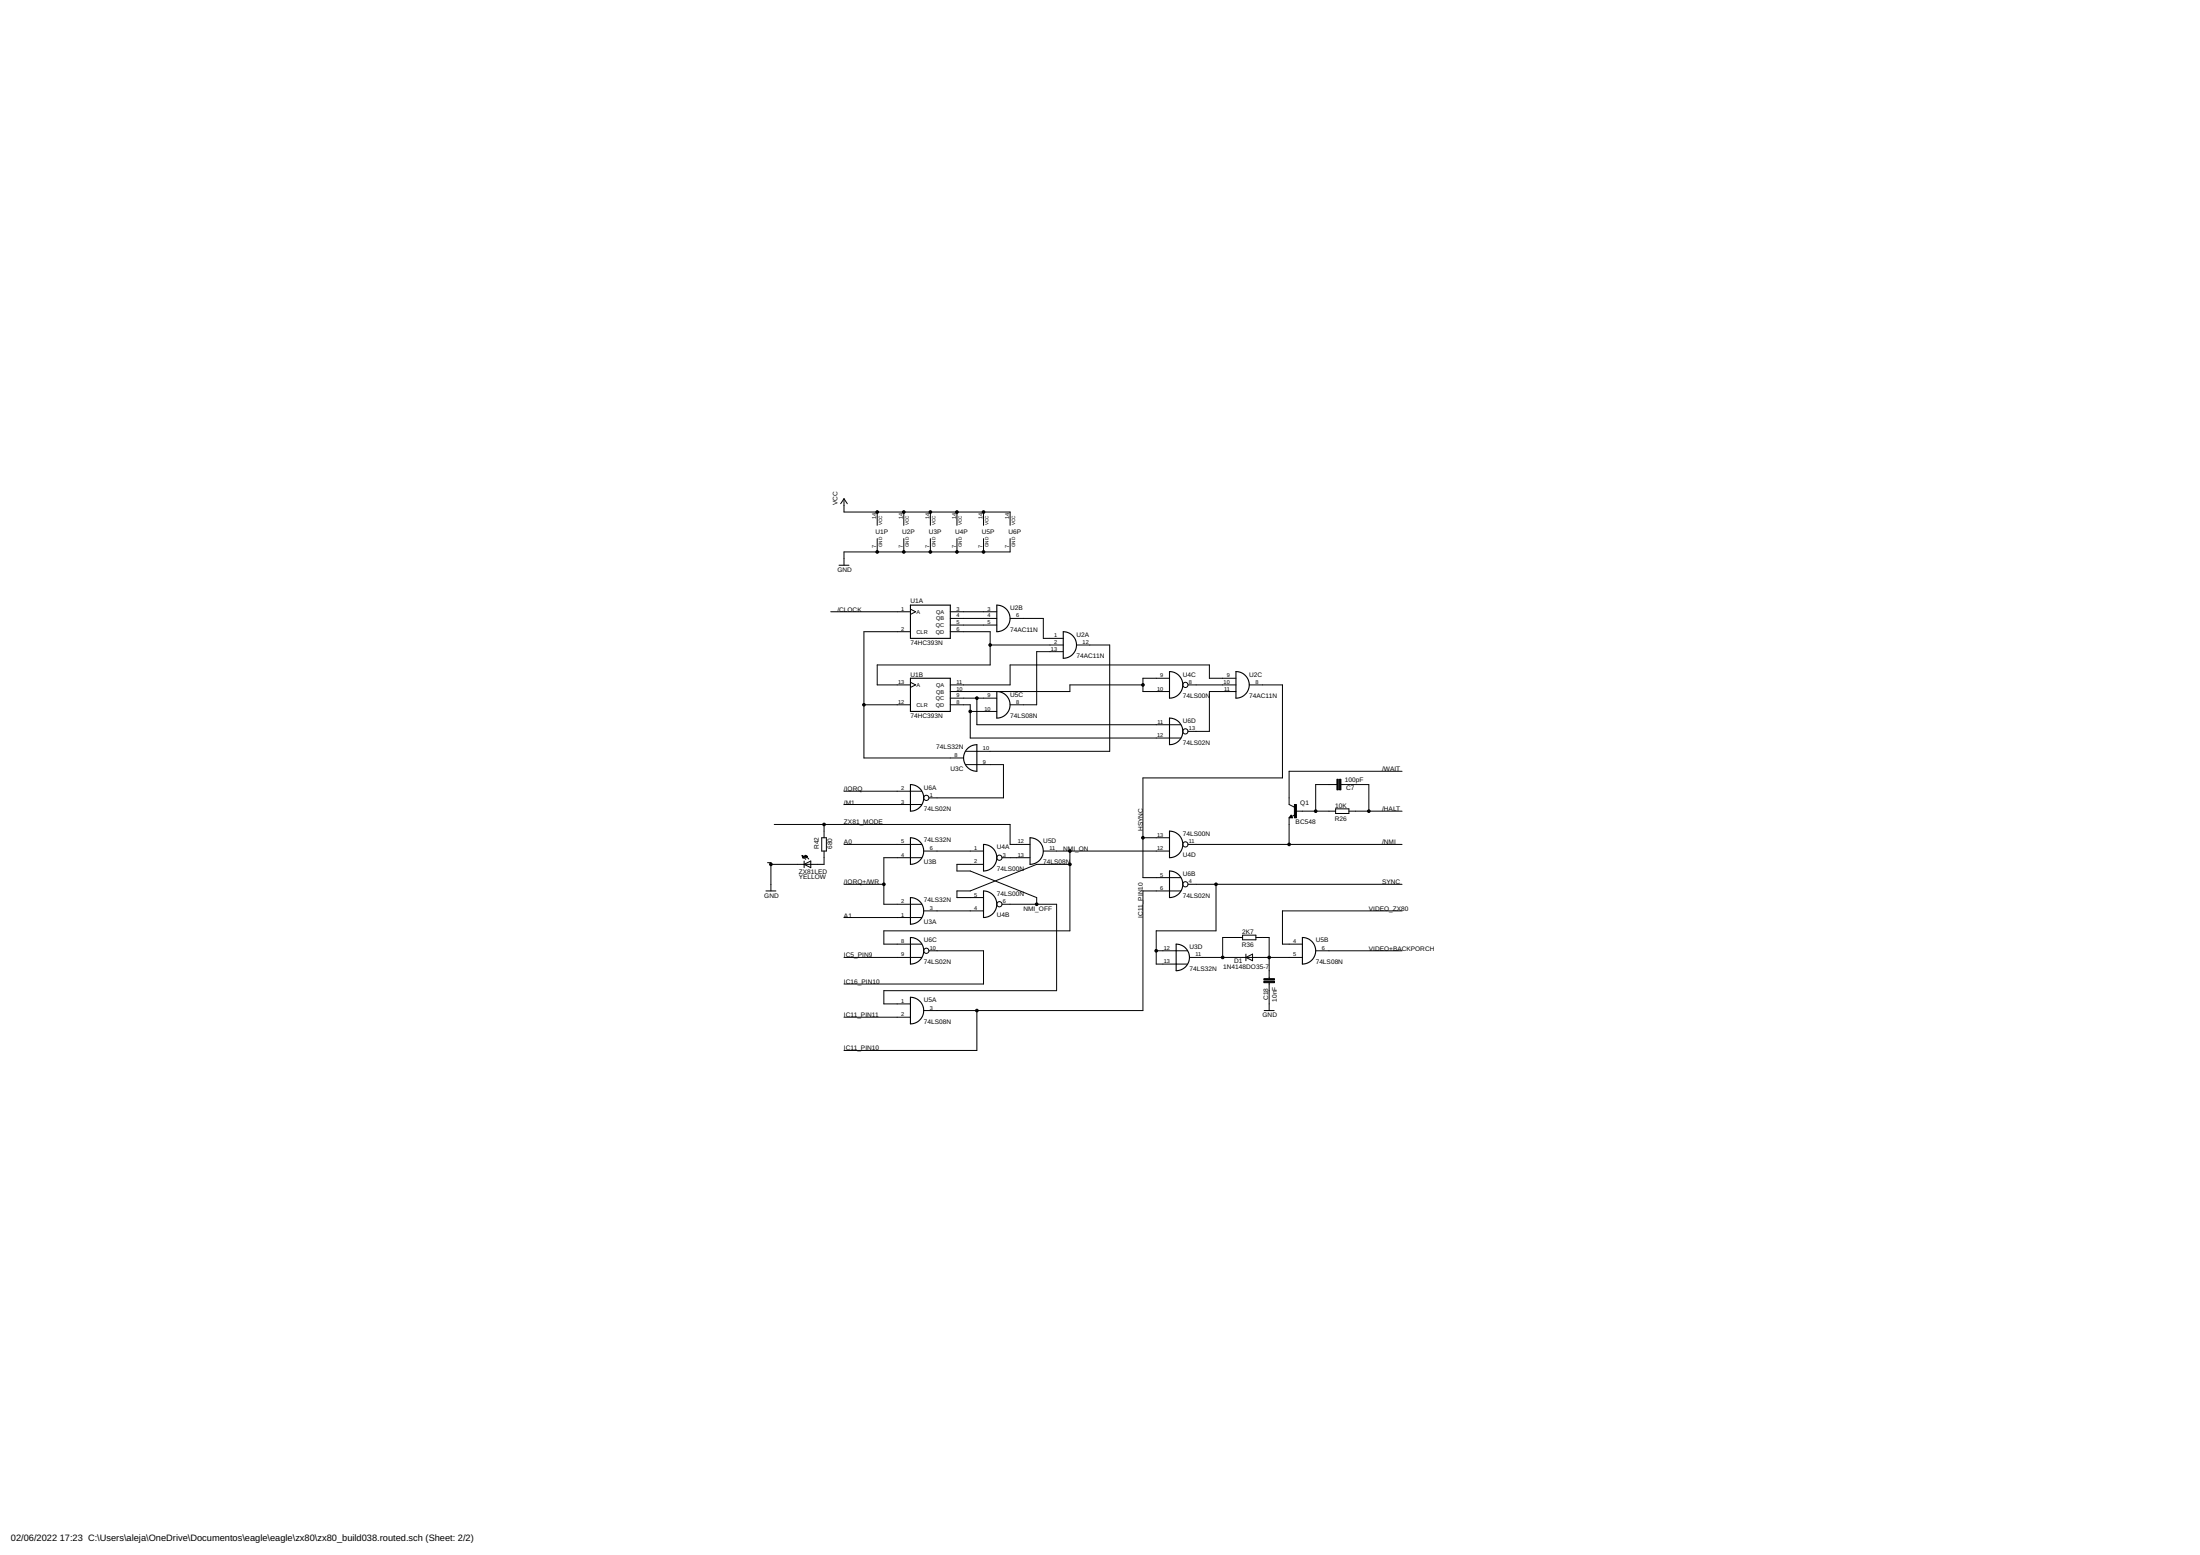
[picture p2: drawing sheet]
<svg xmlns="http://www.w3.org/2000/svg" width="841mm" height="594mm" viewBox="0 0 841 594" stroke-linecap="round" stroke-linejoin="round" font-family="sans-serif">
<g fill="none" stroke="#000" stroke-width=".42">
<path d="M348 231.2h15.3v12.7h-15.3zM381.1 231.2a5.1 5.1 0 0 1 5 5.1 5.1 5.1 0 0 1-5 5zM348 259.1h15.3v12.7h-15.3zM406.5 241.3a5.1 5.1 0 0 1 5 5.1 5.1 5.1 0 0 1-5 5.1zM447.1 256.6a5.1 5.1 0 0 1 5.1 5.1 5.1 5.1 0 0 1-5.1 5zM472.5 256.6a5.1 5.1 0 0 1 5.1 5.1 5.1 5.1 0 0 1-5.1 5zM381.1 264.2a5.1 5.1 0 0 1 5 5.1 5.1 5.1 0 0 1-5 5zM447.1 274.3a5.1 5.1 0 0 1 5.1 5.1 5.1 5.1 0 0 1-5.1 5.1zM348 299.7a5.1 5.1 0 0 1 5.1 5.1 5.1 5.1 0 0 1-5.1 5.1zM370 285.9l1.6-1 1.8-.4v10.2a5.1 5.1 0 0 1-4.7-3.3 5.1 5.1 0 0 1 1.3-5.5zM447.1 317.5a5.1 5.1 0 0 1 5.1 5.1 5.1 5.1 0 0 1-5.1 5.1zM348 320.1a5.1 5.1 0 0 1 5.1 5 5.1 5.1 0 0 1-5.1 5.1z"/>
<path d="M376 322.6a5.1 5.1 0 0 1 5.1 5.1 5.1 5.1 0 0 1-5.1 5.1zM393.8 320.1a5.1 5.1 0 0 1 5 5 5.1 5.1 0 0 1-5 5.1zM447.1 332.8a5.1 5.1 0 0 1 5.1 5 5.1 5.1 0 0 1-5.1 5.1zM348 342.9a5.1 5.1 0 0 1 5.1 5.1 5.1 5.1 0 0 1-5.1 5.1zM348 358.2a5.1 5.1 0 0 1 5.1 5 5.1 5.1 0 0 1-5.1 5.1zM376 340.4a5.1 5.1 0 0 1 5.1 5.1 5.1 5.1 0 0 1-5.1 5zM497.9 358.2a5.1 5.1 0 0 1 5.1 5 5.1 5.1 0 0 1-5.1 5.1zM449.6 360.7a5.1 5.1 0 0 1 5.1 5.1 5.1 5.1 0 0 1-5.1 5.1zM348 381a5.1 5.1 0 0 1 5.1 5.1 5.1 5.1 0 0 1-5.1 5.1z"/>
</g>
<g fill="none" stroke="#000" stroke-width=".38">
<path d="M322.6 190.5v5.1h63.5v5.1M322.6 190.5l1.3 1.9M322.6 190.5l-1.2 1.9M335.3 195.6v5.1M345.5 195.6v5.1M355.7 195.6v5.1M365.8 195.6v5.1M376 195.6v5.1M320.7 215.9h3.8M335.3 205.8v5.1M345.5 205.8v5.1M355.7 205.8v5.1"/>
<path d="M365.8 205.8v5.1M376 205.8v5.1M386.1 205.8v5.1h-63.5v5M317.6 233.7h30.4M348 232.7l2 1-2 1M363.3 233.7h17.8M363.3 236.3h17.8M363.3 238.8h17.8M386.1 236.3h12.7v7.6h7.7M348 241.3h-17.7v48.3h38.1M363.3 241.3h15.2v12.7h-43.2v7.7h12.7M378.5 246.4h28"/>
<path d="M406.5 249h-10.2v20.3h-10.2M411.5 246.4h12.7v40.6h-55.1M447.1 259.1h-10.2v5.1h10.2M472.5 259.1h-10.2v-5.1h-76.2v7.7h-22.8M330.3 269.3h17.7M348 260.7l2 1-2 .9M363.3 269.3h7.6v12.7h80.5M363.3 266.7h17.8M370.9 271.8h10.2M373.4 266.7v10.2h78M436.9 261.7h-27.9v2.5h-45.7M454.2 261.7h18.3"/>
<path d="M472.5 264.2h-10.2v15.2h-8.1M477.6 261.7h12.7v35.5h-53.4v38.1h14.5M369.1 292.1h14.5v12.7h-28.5M511.1 299.7h-8.1v10.2M512.6 299.7h10.7v10.2M536 294.7h-43.2v12.7l2 1M296 315h90.1v7.6h7.7M315 315v5.1M322.6 302.3h29.8M322.6 307.4h29.8M492.8 312.4v10.2M493.6 311.4l.5 1h-1.3z"/>
<path d="M493.6 311.9l-.2 .3h.4l-.2-.5-.5 .6h.7M495 311.3l-1.2 .6M495.3 309.9h15.3M510.6 309h5.1v1.8h-5.1zM515.7 309.9h20.3M293.4 329.6h1.3v10.8M306.6 326.9l1.4 1.4M306.6 326.9l.9 .4M306.6 326.9l.4 .9M306.7 326.9h.1M306.7 327.1h.3M306.8 327.2h.5"/>
<path d="M306.8 327.3h.7M306.9 327.4h.5M306.9 327.6h.4M307 327.7h.2M307 327.8h.1M307.4 330.2l2.5-1.2v2.5zM307.4 329v2.5M307.5 327.3l-.5 .5M307.8 326.8l1.4 1.4M307.8 326.8l.9 .4-.5 .5zM307.8 326.8h.1M307.8 326.9h.3"/>
<path d="M307.9 327.1h.5M308 327.2h.7M308 327.3h.5M308.1 327.4h.3M308.1 327.6h.2M308.2 327.7h.1M314.1 320.1h1.8v5h-1.8zM315 325.1v5.1h-20.3M322.6 322.6h29.8M322.6 337.8h15.3M352.4 327.7h-14.5v17.8h14.5M353.1 325.1h22.9"/>
<path d="M376 330.2h-10.2v2.6h5.1l25.4 10.1v2.6M383 327.7h10.8M398.8 325.1h48.3M409 330.2h-12.7l-25.4 10.2h-5.1v2.5h10.2M409 325.1v30.5h-71.1v5.1h14.5M436.9 320.1h10.2M454.2 322.6h81.8M454.2 337.8h81.8M464.9 337.8v17.8h-22.9v12.7h11.9M292.8 340.4h3.8M322.6 350.5h29.8M353.1 348h22.9"/>
<path d="M383 345.5h20.9v33h-66v5h10.1M451.4 340.4h-14.5v45.7h-83.8M475 357.3h5.1v1.8h-5.1zM475 358.2h-7.6v7.6M480.1 358.2h5.1v15.7M536 348h-45.7v12.7h7.6M322.6 365.8h29.8M355.1 363.2h20.9v12.7h-53.4M442 363.2h11.9M454.7 365.8h43.2M476.3 365.8l2.5-1.3v2.6zM476.3 364.5v2.6"/>
<path d="M485.2 375.4v10.7M503 363.2h33M322.6 388.6h25.4M373.4 386.1v15.2h-50.8M483.3 386.1h3.8"/>
<circle cx="453.2" cy="261.7" r=".99"/>
<circle cx="453.2" cy="279.4" r=".99"/>
<circle cx="354.1" cy="304.8" r=".99"/>
<circle cx="382.1" cy="327.7" r=".99"/>
<circle cx="453.2" cy="322.6" r=".99"/>
<circle cx="453.2" cy="337.8" r=".99"/>
<circle cx="382.1" cy="345.5" r=".99"/>
<circle cx="354.1" cy="363.2" r=".99"/>
</g>
<path d="M511.1 297.7h.5v4.1h-.5zM512.1 297.7h.5v4.1h-.5zM494.8 307.4h.8v5h-.8zM483.2 374.9h4v.5h-4zM483.2 373.9h4v.5h-4z" fill="#000" stroke="#000" stroke-width=".38"/>
<g fill="#000" stroke="#000" stroke-width=".38">
<circle cx="335.3" cy="195.6" r=".51"/>
<circle cx="345.5" cy="195.6" r=".51"/>
<circle cx="355.7" cy="195.6" r=".51"/>
<circle cx="365.8" cy="195.6" r=".51"/>
<circle cx="376" cy="195.6" r=".51"/>
<circle cx="335.3" cy="210.9" r=".51"/>
<circle cx="345.5" cy="210.9" r=".51"/>
<circle cx="355.7" cy="210.9" r=".51"/>
<circle cx="365.8" cy="210.9" r=".51"/>
<circle cx="376" cy="210.9" r=".51"/>
<circle cx="378.5" cy="246.4" r=".51"/>
<circle cx="330.3" cy="269.3" r=".51"/>
<circle cx="370.9" cy="271.8" r=".51"/>
<circle cx="373.4" cy="266.7" r=".51"/>
<circle cx="436.9" cy="261.7" r=".51"/>
<circle cx="315" cy="315" r=".51"/>
<circle cx="503" cy="309.9" r=".51"/>
<circle cx="523.3" cy="309.9" r=".51"/>
<circle cx="294.7" cy="330.2" r=".51"/>
<circle cx="337.9" cy="337.8" r=".51"/>
<circle cx="409" cy="325.1" r=".51"/>
<circle cx="409" cy="330.2" r=".51"/>
<circle cx="436.9" cy="320.1" r=".51"/>
<circle cx="464.9" cy="337.8" r=".51"/>
<circle cx="492.8" cy="322.6" r=".51"/>
<circle cx="396.3" cy="345.5" r=".51"/>
<circle cx="442" cy="363.2" r=".51"/>
<circle cx="467.4" cy="365.8" r=".51"/>
<circle cx="485.2" cy="365.8" r=".51"/>
<circle cx="373.4" cy="386.1" r=".51"/>
</g>
<g font-size="3.5">
<text x="4.2" y="588.9">02/06/2022</text>
<text x="22.9" y="588.9">17:23 C:\Users\aleja\OneDrive\Documentos\eagle\eagle\zx80\zx80_build038.routed.sch (Sheet: 2/2)</text>
</g>
<g font-size="2.5">
<text x="320.1" y="193.1" transform="rotate(-90 320.1 193.1)">VCC</text>
<text x="334.7" y="203.9">U1P</text>
<text x="344.9" y="203.9">U2P</text>
<text x="355" y="203.9">U3P</text>
<text x="365.2" y="203.9">U4P</text>
<text x="375.3" y="203.9">U5P</text>
<text x="385.5" y="203.9">U6P</text>
<text x="320.1" y="218.5">GND</text>
<text x="320.1" y="233.7">/CLOCK</text>
<text x="348" y="230.5">U1A</text>
<text x="386.1" y="233.1">U2B</text>
<text x="386.1" y="241.3">74AC11N</text>
<text x="411.5" y="243.2">U2A</text>
<text x="348" y="246.4">74HC393N</text>
<text x="411.5" y="251.5">74AC11N</text>
<text x="348" y="258.5">U1B</text>
<text x="452.2" y="258.5">U4C</text>
<text x="477.6" y="258.5">U2C</text>
<text x="386.1" y="266.1">U5C</text>
<text x="452.2" y="266.7">74LS00N</text>
<text x="477.6" y="266.7">74AC11N</text>
<text x="348" y="274.4">74HC393N</text>
<text x="386.1" y="274.4">74LS08N</text>
<text x="452.2" y="276.3">U6D</text>
<text x="357.9" y="286.3">74LS32N</text>
<text x="452.2" y="284.5">74LS02N</text>
<text x="363.4" y="294.5">U3C</text>
<text x="514.1" y="298.6">100pF</text>
<text x="528.4" y="294.7">/WAIT</text>
<text x="322.6" y="302.3">/IORQ</text>
<text x="353.1" y="301.6">U6A</text>
<text x="514.6" y="301.9">C7</text>
<text x="322.6" y="307.4">/M1</text>
<text x="353.1" y="309.9">74LS02N</text>
<text x="497.1" y="307.4">Q1</text>
<text x="510.4" y="308.6">10K</text>
<text x="528.4" y="309.9">/HALT</text>
<text x="322.6" y="315">ZX81_MODE</text>
<text x="436.9" y="317.5" transform="rotate(-90 436.9 317.5)">HSYNC</text>
<text x="495.3" y="315">BC548</text>
<text x="510.3" y="313.7">R26</text>
<text x="322.6" y="322.6">A0</text>
<text x="353.1" y="321.8">74LS32N</text>
<text x="398.8" y="322">U5D</text>
<text x="452.2" y="319.3">74LS00N</text>
<text x="528.4" y="322.6">/NMI</text>
<text x="313" y="324.4" transform="rotate(-90 313 324.4)">R42</text>
<text x="318.1" y="324.4" transform="rotate(-90 318.1 324.4)">680</text>
<text x="381.1" y="324.5">U4A</text>
<text x="406.5" y="325.1">NMI_ON</text>
<text x="452.2" y="327.6">U4D</text>
<text x="305.4" y="335.9">YELLOW</text>
<text x="305.4" y="333.8">ZX81LED</text>
<text x="353.1" y="330.1">U3B</text>
<text x="381.1" y="332.8">74LS00N</text>
<text x="398.8" y="330.2">74LS08N</text>
<text x="452.2" y="334.7">U6B</text>
<text x="322.6" y="337.8">/IORQ+/WR</text>
<text x="436.9" y="339.9" transform="rotate(-90 436.9 339.9)">10</text>
<text x="528.4" y="337.8">SYNC</text>
<text x="292.2" y="342.9">GND</text>
<text x="353.1" y="344.7">74LS32N</text>
<text x="381.1" y="342.2">74LS00N</text>
<text x="391.2" y="348">NMI_OFF</text>
<text x="452.2" y="342.9">74LS02N</text>
<text x="523.3" y="348">VIDEO_ZX80</text>
<text x="322.6" y="350.5">A1</text>
<text x="353.1" y="352.9">U3A</text>
<text x="381.1" y="350.4">U4B</text>
<text x="436.9" y="350.5" transform="rotate(-90 436.9 350.5)">IC11_PIN</text>
<text x="474.9" y="356.9">2K7</text>
<text x="322.6" y="365.8">IC5_PIN9</text>
<text x="353.1" y="360.1">U6C</text>
<text x="454.7" y="362.6">U3D</text>
<text x="474.8" y="361.9">R36</text>
<text x="503" y="360.1">U5B</text>
<text x="523.3" y="363.2">VIDEO+BACKPORCH</text>
<text x="353.1" y="368.3">74LS02N</text>
<text x="454.7" y="370.9">74LS32N</text>
<text x="467.6" y="370.3">1N4148DO35-7</text>
<text x="471.8" y="368">D1</text>
<text x="503" y="368.3">74LS08N</text>
<text x="322.6" y="375.9">IC16_PIN10</text>
<text x="353.1" y="382.9">U5A</text>
<text x="484.8" y="382" transform="rotate(-90 484.8 382)">C18</text>
<text x="488.1" y="382.7" transform="rotate(-90 488.1 382.7)">10nF</text>
<text x="322.6" y="388.6">IC11_PIN11</text>
<text x="482.6" y="388.6">GND</text>
<text x="353.1" y="391.2">74LS08N</text>
<text x="322.6" y="401.3">IC11_PIN10</text>
</g>
<g font-size="2.1">
<text x="335" y="198.4" transform="rotate(-90 335 198.4)">14</text>
<text x="345.1" y="198.4" transform="rotate(-90 345.1 198.4)">14</text>
<text x="355.3" y="198.4" transform="rotate(-90 355.3 198.4)">14</text>
<text x="365.5" y="198.4" transform="rotate(-90 365.5 198.4)">14</text>
<text x="375.6" y="198.4" transform="rotate(-90 375.6 198.4)">14</text>
<text x="385.8" y="198.4" transform="rotate(-90 385.8 198.4)">14</text>
<text x="335" y="209.3" transform="rotate(-90 335 209.3)">7</text>
<text x="345.1" y="209.3" transform="rotate(-90 345.1 209.3)">7</text>
<text x="355.3" y="209.3" transform="rotate(-90 355.3 209.3)">7</text>
<text x="365.5" y="209.3" transform="rotate(-90 365.5 209.3)">7</text>
<text x="375.6" y="209.3" transform="rotate(-90 375.6 209.3)">7</text>
<text x="385.8" y="209.3" transform="rotate(-90 385.8 209.3)">7</text>
<text x="344.5" y="233.4">1</text>
<text x="365.6" y="233.4">3</text>
<text x="377.5" y="233.4">3</text>
<text x="350.4" y="234.5">A</text>
<text x="357.7" y="239.6">QC</text>
<text x="357.9" y="234.5">QA</text>
<text x="357.9" y="237">QB</text>
<text x="365.6" y="235.9">4</text>
<text x="365.6" y="238.4">5</text>
<text x="377.5" y="235.9">4</text>
<text x="377.5" y="238.4">5</text>
<text x="388.5" y="235.9">6</text>
<text x="344.5" y="241">2</text>
<text x="350.4" y="242.1">CLR</text>
<text x="357.7" y="242.1">QD</text>
<text x="365.6" y="241">6</text>
<text x="402.9" y="243.5">1</text>
<text x="401.7" y="248.6">13</text>
<text x="402.9" y="246.1">2</text>
<text x="413.9" y="246.1">12</text>
<text x="343.3" y="261.3">13</text>
<text x="350.4" y="262.4">A</text>
<text x="357.9" y="262.4">QA</text>
<text x="365.6" y="261.3">11</text>
<text x="365.6" y="263.8">10</text>
<text x="442.4" y="263.8">10</text>
<text x="443.6" y="258.8">9</text>
<text x="454.5" y="261.3">8</text>
<text x="467.8" y="261.3">10</text>
<text x="467.9" y="263.8">11</text>
<text x="469" y="258.8">9</text>
<text x="479.9" y="261.3">8</text>
<text x="343.3" y="268.9">12</text>
<text x="357.7" y="267.5">QC</text>
<text x="357.9" y="265">QB</text>
<text x="365.6" y="266.4">9</text>
<text x="365.6" y="268.9">8</text>
<text x="377.5" y="266.4">9</text>
<text x="388.5" y="268.9">8</text>
<text x="350.4" y="270">CLR</text>
<text x="357.7" y="270">QD</text>
<text x="376.4" y="271.5">10</text>
<text x="442.4" y="281.6">12</text>
<text x="442.5" y="276.5">11</text>
<text x="454.5" y="279.1">13</text>
<text x="375.8" y="286.7">10</text>
<text x="364.8" y="289.2">8</text>
<text x="375.8" y="291.8">9</text>
<text x="344.5" y="301.9">2</text>
<text x="355.5" y="304.5">1</text>
<text x="344.5" y="307">3</text>
<text x="344.5" y="322.2">5</text>
<text x="389" y="322.2">12</text>
<text x="442.4" y="319.7">13</text>
<text x="454.5" y="322.2">11</text>
<text x="344.5" y="327.3">4</text>
<text x="355.5" y="324.8">6</text>
<text x="372.5" y="324.8">1</text>
<text x="372.5" y="329.9">2</text>
<text x="383.4" y="327.3">3</text>
<text x="389" y="327.3">13</text>
<text x="401.2" y="324.8">11</text>
<text x="442.4" y="324.8">12</text>
<text x="443.6" y="334.9">5</text>
<text x="443.6" y="340">6</text>
<text x="454.5" y="337.5">4</text>
<text x="344.5" y="345.1">2</text>
<text x="355.5" y="347.6">3</text>
<text x="372.5" y="347.6">4</text>
<text x="372.5" y="342.6">5</text>
<text x="383.4" y="345.1">6</text>
<text x="344.5" y="350.2">1</text>
<text x="344.5" y="360.3">8</text>
<text x="344.5" y="365.4">9</text>
<text x="355.5" y="362.9">10</text>
<text x="444.9" y="362.9">12</text>
<text x="457" y="365.4">11</text>
<text x="494.4" y="360.3">4</text>
<text x="494.4" y="365.4">5</text>
<text x="505.3" y="362.9">6</text>
<text x="444.9" y="368">13</text>
<text x="344.5" y="383.2">1</text>
<text x="344.5" y="388.3">2</text>
<text x="355.5" y="385.7">3</text>
</g>
<g font-size="1.8">
<text x="337.2" y="200.7" transform="rotate(-90 337.2 200.7)">VCC</text>
<text x="347.4" y="200.7" transform="rotate(-90 347.4 200.7)">VCC</text>
<text x="357.6" y="200.7" transform="rotate(-90 357.6 200.7)">VCC</text>
<text x="367.7" y="200.7" transform="rotate(-90 367.7 200.7)">VCC</text>
<text x="377.9" y="200.7" transform="rotate(-90 377.9 200.7)">VCC</text>
<text x="388" y="200.7" transform="rotate(-90 388 200.7)">VCC</text>
<text x="337.2" y="209.1" transform="rotate(-90 337.2 209.1)">GND</text>
<text x="347.4" y="209.1" transform="rotate(-90 347.4 209.1)">GND</text>
<text x="357.6" y="209.1" transform="rotate(-90 357.6 209.1)">GND</text>
<text x="367.7" y="209.1" transform="rotate(-90 367.7 209.1)">GND</text>
<text x="377.9" y="209.1" transform="rotate(-90 377.9 209.1)">GND</text>
<text x="388" y="209.1" transform="rotate(-90 388 209.1)">GND</text>
</g>
</svg>
